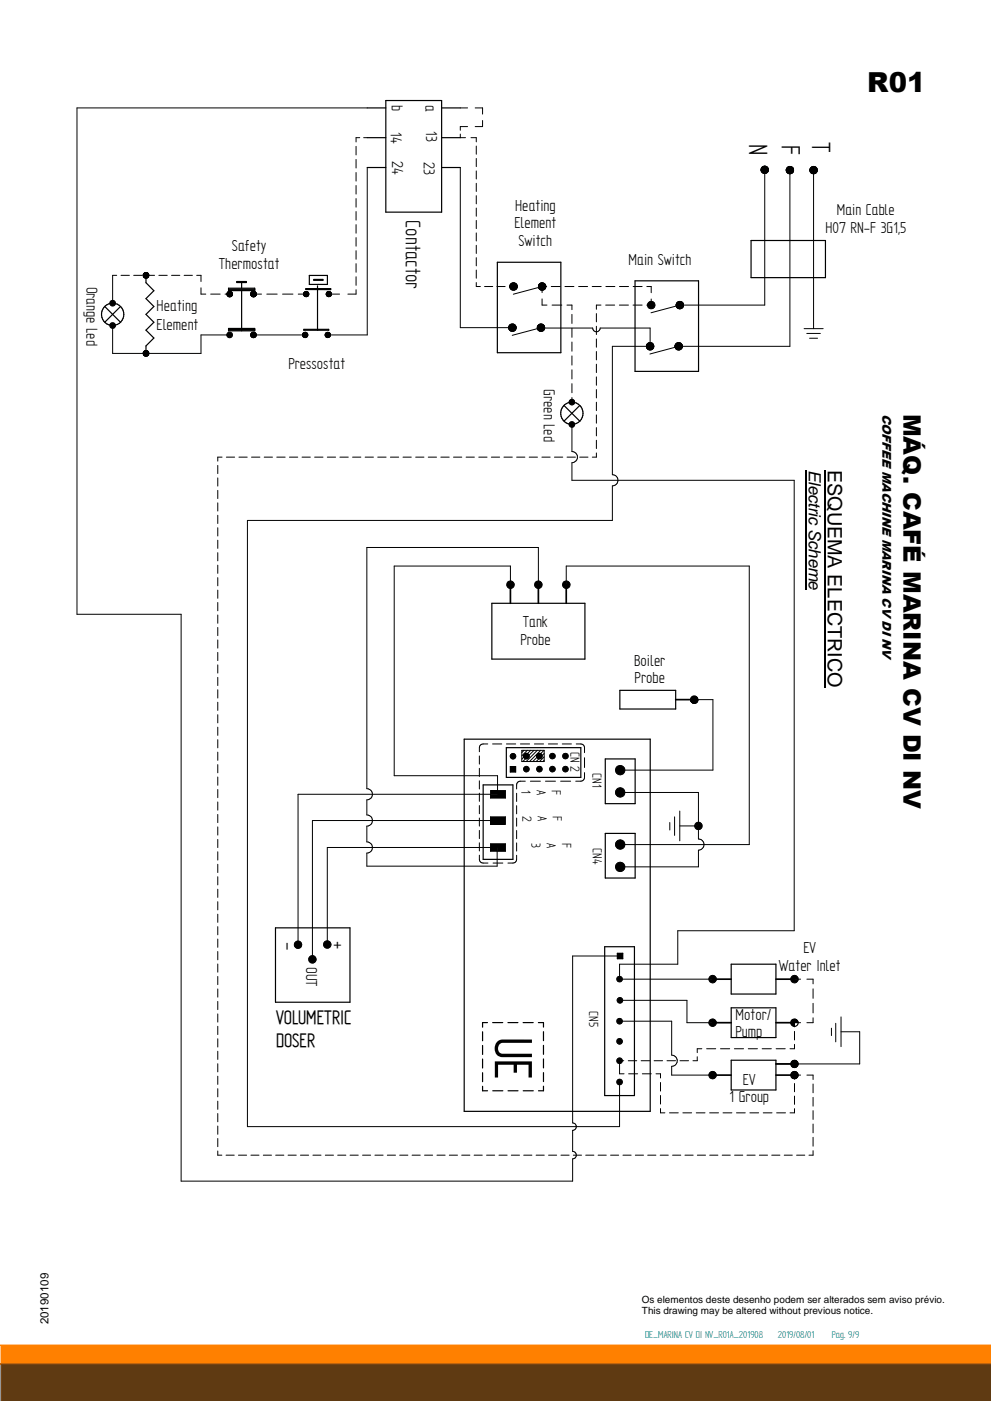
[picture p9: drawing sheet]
<svg xmlns="http://www.w3.org/2000/svg" width="420mm" height="594mm" viewBox="0 0 420 594" stroke-linecap="round" stroke-linejoin="round" font-family="sans-serif">
<path d="M.4 578.4h419.6v15.6h-419.6z" fill-rule="evenodd" fill="#5f3a12"/>
<path d="M.4 578.4v15.6" fill="none" stroke="#925116" stroke-width=".42"/>
<path d="M.4 570.4h419.6v8h-419.6z" fill-rule="evenodd" fill="#ff8000"/>
<path d="M.4 570.4h419.6" fill="none" stroke="#ff8000" stroke-width=".42"/>
<path d="M.4 570.4v8" fill="none" stroke="#ff8000" stroke-width=".51"/>
<path d="M.4 578.4h419.6" fill="none" stroke="#925116" stroke-width=".42"/>
<g fill="#000">
<path d="M341.6 199.3h.5v4.7h-.5zM341.6 203.9h.5v1.6h-.5zM341.6 205.5h.5v4h-.5zM341.6 209.4h.5v5.6h-.5zM341.6 214.9h.5v2.4h-.5zM341.6 217.3h.5v1.6h-.5zM349.4 199.3h.7v5.6h-.7zM349.4 204.9h.7v5.6h-.7zM349.4 210.5h.7v6.5h-.7zM341.6 218.8h.5v5.6h-.5zM341.6 224.4h.5v4.8h-.5zM341.6 229h.5v3.6h-.5z"/>
<path d="M341.6 232.6h.5v4h-.5zM349.4 217h.7v6.1h-.7zM349.4 223h.7v5.6h-.7zM349.4 228.6h.7v7h-.7zM341.6 236.5h.5v4h-.5zM341.6 240.4h.5v5.9h-.5zM341.6 246.1h.5v4h-.5zM349.4 235.5h.7v18.3h-.7zM349.4 253.8h.7v5.6h-.7zM349.4 259.4h.7v11.2h-.7zM349.4 270.6h.7v6.1h-.7zM349.4 276.6h.7v2.3h-.7z"/>
<path d="M349.4 278.9h.7v6.1h-.7zM349.4 284.9h.7v6.6h-.7z"/>
</g>
<g fill="none" stroke="#000" stroke-width=".42">
<path d="M322.7 71.9h3.1M322.7 72h3.1M322.7 72.2h3.1M322.7 71.8h3.1M322.7 72.3h3.1M322.7 72.3l.1 .5M322.7 71.8v.5M322.7 71.6h3.1M322.7 71.7h3.1M322.7 72.4h3.1M322.7 72.5h3M322.7 72.6h3"/>
<path d="M322.7 71.5h3M322.8 71.4h2.8M322.8 72.7h2.8M322.8 72.8a1.59 1.59 0 0 0 2.7 .2M322.9 71.2h2.6M322.9 72.8h2.7M323 73h2.5M323.1 70.9h2.2M323.3 70.8h1.9M323.3 73.3h1.8M323.4 70.7h1.6M323.5 73.4h1.5"/>
<path d="M323.6 70.6h1.3M323.6 70.6l-.9 1.2M323.6 70.6l1.5 .1M323.7 73.5h1M323.9 70.5h.7M324.2 70.4v59h-36l-12.2 3.2M325.1 70.7l.6 .8M325.3 73.2h-2.1M325.4 71h-2.4M325.7 72.5l-.2 .5M325.7 71.5l.1 .5M325.8 72.1h-3.1"/>
<path d="M325.8 72l-.1 .5M333.3 72h3.2M333.3 72.1h3.2M333.3 72.3h3.2M333.3 72.4l.5 .9M333.3 71.9v.5M333.4 71.8h3M333.4 72.3h3.1l-3.1 .2M333.4 72.6h3M333.4 71.7h3M333.5 71.5h2.8M333.5 72.8h2.8"/>
<path d="M333.5 71.4l-.2 .5M333.5 71.4a1.57 1.57 0 0 1 1.5-.8 1.57 1.57 0 0 1 1.4 1M333.5 72.9h2.8M333.6 71.2h2.6M333.6 73.1h2.6M333.7 71.2h2.4M333.7 73.2h2.4M333.8 71h2.2M333.8 73.2h2.2M333.8 73.3a1.59 1.59 0 0 0 1.9 .1M333.9 71h2M333.9 73.4h2"/>
<path d="M334.1 73.4h1.6M334.2 70.7h1.4M334.5 73.7h.8M334.9 70.6v76.3h-48.7l3.1-.1M335.6 73.5l-1.4 .1M336.3 71.3l-2.8 .1M336.4 72.6l-.7 .8M336.4 71.6l.1 .5M336.5 72.1l-.1 .5M343.4 72.1h3.1M343.4 72.3h3.1M343.4 72.4l.1 .5"/>
<path d="M343.4 71.8h3.1M343.4 71.9h3.1M343.5 71.6h2.9M343.5 71.5h2.9M343.5 72.7h2.9M343.5 72.9a1.62 1.62 0 0 0 2.3 .5M343.5 71.4l-.1 1M343.6 71.3h2.7M343.6 72.9h2.7M343.7 71.2h2.5M343.7 73h2.5M343.7 71.1h2.4"/>
<path d="M343.7 73.2h2.5M343.8 71h2.2M343.8 73.2h2.3M343.9 71l-.4 .4M343.9 71h2M343.9 73.3h2.1M344 73.4h1.8M344.1 70.8h1.7M344.2 73.5h1.5M344.3 70.7h1.3M344.3 70.7l-.4 .3M344.3 70.7a1.57 1.57 0 0 1 2.1 .9"/>
<path d="M344.5 73.6h.9M344.9 70.6v68.8M346.2 73.1l-.4 .3M346.3 71.4l-2.8 .1M346.3 72.8l-2.8 .1M346.4 72.6l-.2 .5M346.4 71.6l.1 .5M346.5 71.7l-3.1 .1M346.5 72.5l-3.1 .1h3M346.5 72.1l-.1 .5M217.4 120h.6M229.6 119.9h.5"/>
<path d="M195.2 138.9h23.6M201.9 121.5h1.8M205.4 121.5h3.5M210.7 121.5h3.5M215.7 138.6h3.1M215.7 138.8h3.1M215.7 138.9h3.1M215.7 139.1h3.1M215.7 139.2l.2 .5M215.7 138.7v.5M215.7 139.4h3.1M215.7 138.5h3"/>
<path d="M215.8 138.3h2.9M215.8 139.4h2.9M215.8 139.6h2.9M215.9 138.3h2.8M215.9 139.7h2.8M215.9 138.2l-.2 .5M215.9 138h2.6M215.9 139.9h2.6M216.1 137.8h2.3M216.2 121.4h3.1M216.2 121.5h3.1M216.2 137.8l-.3 .4"/>
<path d="M216.2 137.8a1.58 1.58 0 0 1 2.5 .6M216.2 121.7h3.1M216.2 121.1h3M216.2 121.2h3.1M216.2 121.8h3l-3 .1M216.2 121.2h3M216.2 120.9h3M216.2 122h3M216.3 120.9h2.9M216.3 122.2h2.9M216.3 122.3l.4 .3M216.3 120.7v1.6"/>
<path d="M216.4 137.7h1.7M216.4 120.6h2.7M216.4 122.3h2.6M216.5 120.6h2.5M216.5 122.5h2.4M216.5 120.4h2.4M216.5 137.5h1.5M216.6 122.6h2.3M216.7 120.4h2.1M216.7 122.6h2.1M216.7 120.3l-.4 .4M216.7 120.3a1.65 1.65 0 0 1 2.3 .2"/>
<path d="M216.8 122.8h1.9M216.8 137.5h.9M216.9 120.1h1.6M217 122.9h1.5M217.2 122.9h1.1M218.6 138.1l-2.7 .1M218.7 139.4a1.58 1.58 0 0 1-1.3 1.1 1.58 1.58 0 0 1-1.5-.8M218.7 138.4l.1 .5M218.8 139.2l-3.1 .1M218.8 138.9l-.1 .5M219 122.5a1.61 1.61 0 0 1-2.3 .1M219 120.5l.2 .5"/>
<path d="M219.1 120.7l-2.8 .1M219.2 122l-.2 .5M219.2 121l.1 .5M219.3 121.5h-3.3M219.3 121.5l-.1 .5M227.8 138.9h3.1M227.8 138.7h3.1M227.8 139l23.5 .1a1.59 1.59 0 0 0 1.6 1.6 1.59 1.59 0 0 0 1.6-1.6h21.1v7.8M227.8 139.1h3.1M227.8 139.2l.2 .5M227.8 138.6h3.1M227.8 139.2h3.1"/>
<path d="M227.9 138.4h2.9M227.9 139.4h2.9M227.9 138.3h2.9M228 138.2h2.8M228 139.7l.3 .4M228 138.2l-.2 1M228 138.1h2.7M228 139.7h2.7M228 139.8h2.7M228.1 138h2.5M228.1 140h2.5M228.2 137.9h2.3"/>
<path d="M228.3 121.5h3.1M228.3 137.8h2.2M228.3 121.2h3.1M228.3 121.3h3.1l-3.1 .2M228.3 121.8l.2 .5M228.3 121.2v.6M228.3 137.8l-.3 .4M228.3 121h3.1M228.3 121.9h3.1M228.4 120.9h2.9M228.4 122h2.9M228.4 120.8h2.9"/>
<path d="M228.4 122.1h2.9M228.5 120.7h2.7M228.5 122.2h2.7M228.5 122.3l.3 .3M228.5 120.7l-.2 .5M228.5 120.6h2.7M228.5 122.3h2.7M228.5 137.6h1.7M228.6 120.5h2.5M228.6 122.4h2.5M228.7 120.4h2.3M228.8 120.4h2.1"/>
<path d="M228.8 122.6h2.1M228.8 122.6l.4 .3M228.8 120.3l-.3 .4M228.8 139.1l-11.6 3.1M228.9 120.2h1.9M228.9 122.7h1.9M229 122.9h1.6M229.1 120.1h1.5M229.2 122.9h1.3M229.3 120h1.1M229.5 123h.6M229.7 137.4l-.7 .1"/>
<path d="M229.7 137.4l-1.4 .4M229.7 137.4l.5 .2M229.8 121.5h2M229.8 126.7v2.7h2.1M229.8 121.5l-12.2 3.3M229.8 121.5v2.6M230.2 137.6l.4 .4M230.6 139.9l-.9 .6M230.6 138l.2 .4M230.7 120.2a1.65 1.65 0 0 0-1.9 .1M230.7 120.2l.4 .3M230.8 139.6l-2.8 .1"/>
<path d="M230.8 139.4l-.2 .5M230.8 138.4l.1 .5M230.9 138.5l-3.1 .1M230.9 138.9l-.1 .5M231 122.5l-2.3 .1M231.1 120.5a1.57 1.57 0 0 1 0 2M231.1 122.5a1.65 1.65 0 0 1-1.9 .4M231.4 121.1l-3.1 .1M231.4 121.8h-3.1M233.7 121.5h3.8M234.1 129.4h4.1M239.5 121.5h3.8"/>
<path d="M240.4 129.4h2.1v1.9M242.5 133.3v3.9M242.5 139.2v3.8M245.3 121.5h3.8M251.1 121.5h3.8M252.9 133v3.5M252.9 138.3v3.6M254.8 129.4h-1.9v1.7M256.8 129.4h3.8M256.9 121.5h3.8M262.6 129.4h3.8M262.6 121.5h3.9"/>
<path d="M268.4 129.4h3.8M268.4 121.5h3.8M274.2 121.5h1.9v2.6M276.1 126.8v2.6h-1.9M286.6 129.3h3.2M286.7 129h3.1M286.7 129.1h3.1M286.7 129.2h3.1M286.7 129.5h3.1M286.7 129.6h3.1M286.7 129.6l.2 .5M286.7 129.1v.5"/>
<path d="M286.7 129.8h3M286.8 128.8h2.9M286.8 129.9h2.9M286.8 130h2.8M286.9 128.7h2.7M286.9 130.1h2.7M286.9 130.1a1.58 1.58 0 0 0 2.6 .2M286.9 128.7l-.2 .4M286.9 128.5h2.7M286.9 130.2h2.7M287 128.4h2.5M287 130.3h2.5"/>
<path d="M287.1 130.4h2.3M287.1 128.2h2.2M287.1 128.2l-.2 .5M287.3 128.1h1.9M287.3 130.6h1.9M287.4 128h1.6M287.6 127.9l-.5 .3M287.6 127.9l1.5 .2M287.6 127.9h1.2M287.6 130.9h1.2M288 127.8h.5M289.1 128.1l.7 1.3"/>
<path d="M289.4 128.3l-2.3 .1M289.7 129.9l-.2 .4M289.8 129.7l-3.1 .1M289.8 129.4l-3.2 .1M289.8 129.4l-.1 .5M340.9 139.4h8.1M216.1 140h2.3M216.2 140.2h2.1M216.4 140.3h1.7M216.8 140.5h.9M217.9 140.3l-1.4 .1M228.2 140h2.3"/>
<path d="M228.3 140.1h2.1M228.3 140.1l1.4 .4M228.5 140.3h1.8M228.6 140.3h1.5M228.9 140.4h.9M242.5 145v3.9M242.5 150.9v3.9M242.5 156.8v3.9M252.9 143.7v3.5M252.9 149.1v3.5M252.9 154.4v3.6M252.9 159.8v3.6"/>
<path d="M274.1 146.6h3.1M274.1 147.1h3.1M274.1 146.8h3.1M274.1 147.1l.1 .5M274.1 146.6v.5M274.1 146.3h3M274.1 147.2h3.1M274.2 147.4h2.9M274.2 146.3h2.9M274.2 147.6l.4 .4M274.3 146h2.7M274.3 147.7h2.7"/>
<path d="M274.3 146h2.6M274.4 147.7h2.5M274.4 145.8h2.4M274.4 147.9h2.4M274.5 145.8h2.2M274.5 148h2.2M274.6 145.7h2M274.6 148l.4 .3M274.6 145.7l-.5 .9M274.6 145.7l.4-.3a1.57 1.57 0 0 1 1.9 .5M274.6 148h2M274.7 145.5h1.8"/>
<path d="M274.8 148.2h1.7M274.9 145.5h1.5M275 148.3h1.3M276.5 148.2l-1.5 .1M276.9 147.8l-.4 .4M276.9 145.9l.2 .4M277 146.1l-2.8 .1M277 147.5l-2.8 .1M277.1 147.4l-.2 .4M277.1 146.3l.1 .6M277.2 146.4l-3.1 .1M277.2 147.2l-3.1 .1"/>
<path d="M277.2 146.9h-17.6v54.4a2.37 2.37 0 0 1 2.4 2.4 2.37 2.37 0 0 1-2.4 2.3v14.7h-154.7v257h157.8v-18.9M277.2 146.9l-.1 .5M286.2 146.6h3.1M286.2 147h3.1M286.2 147.1l.1 .5M286.2 146.4h3.1M286.2 147.2h3.1M286.3 146.3h2.9M286.3 147.3h2.9M286.3 146.2h2.9M286.3 147.4h2.9M286.3 146.1h2.8"/>
<path d="M286.3 147.5h2.8M286.3 147.6a1.57 1.57 0 0 0 2.7 .2M286.3 146.1l-.1 1M286.4 146h2.7M286.4 147.6h2.7M286.4 147.7h2.7M286.5 145.9h2.5M286.6 145.8h2.3M286.6 147.8h2.4M286.7 145.7l-.4 .4M286.7 145.6h2.1M286.7 148h2.1"/>
<path d="M286.9 145.5h1.7M287 145.4h1.4M287 148.3h1.5M287.3 145.3h.9M287.7 146.9l-12.2 3.2M288.6 145.5l-1-.2-.9 .4M288.6 145.5l.4 .4M288.8 145.7l-2.2 .1M288.8 147.9l-2.2 .1M289 145.9l.2 .4M289.2 146.3v1.1M289.2 147.4l-.2 .4"/>
<path d="M342.1 141.4h5.7M343.2 143.4h3.4M242.5 162.7v3.8M242.5 168.6v1.9M252.9 165.2v3.5M252.9 170.6v3.5M252.9 175.9v3.6M92.3 197.4v3.4M94.1 193.8h-1.8v1.7M96 193.8h3.5M101.3 193.8h3.5M106.6 193.8h3.6"/>
<path d="M112 193.8h3.5M117.3 193.8h3.6M122.7 193.8h3.5M128.1 193.8h3.5M133.4 193.8h3.5M138.8 193.8h3.5M144.1 193.8h3.6M149.5 193.8h3.5M154.8 193.8h3.5M160.1 193.8h3.6M165.5 193.8h3.5M170.9 193.8h3.5"/>
<path d="M176.2 193.8h3.5M181.6 193.8h3.5M186.9 193.8h3.6M192.3 193.8h3.5M197.6 193.8h3.5M203 193.8h3.5M208.3 193.8h3.5M213.7 193.8h3.5M219 193.8h3.5M224.4 193.8h3.5M229.7 193.8h3.6M235.1 193.8h3.5"/>
<path d="M240.4 193.8h3.6M242.5 180v11.5a2.37 2.37 0 0 1 2.3 2.3 2.37 2.37 0 0 1-2.3 2.4v7.5h94.2v191h-49.3v14.2h-24.7v6.3h39.4M245.8 193.8h3.5M252.9 181.3v3.5M252.9 186.7v3.5M252.9 192.1v1.7h-1.8M92.3 202.6v3.5M92.3 207.9v3.5M92.3 213.2v3.5M92.3 218.5v3.5M92.3 223.8v3.5M92.3 229.1v3.4"/>
<path d="M92.3 234.4v3.4M92.3 239.6v3.5M92.3 244.9v3.5M92.3 250.2v3.5M92.3 255.5v3.5M216.4 247.9v-7.9h-49.3v88.9h43.8M228.3 247.9v-15.7h-72.8v102.2a2.37 2.37 0 0 1 2.4 2.4 2.37 2.37 0 0 1-2.4 2.4v6.4a2.37 2.37 0 0 1 2.4 2.3 2.37 2.37 0 0 1-2.4 2.4v6.7a2.37 2.37 0 0 1 2.4 2.4 2.37 2.37 0 0 1-2.4 2.3v5.6h55.3M240.1 247.9v-7.9h77.6v118.1h-54.8M92.3 260.8v3.5M92.3 266.1v3.4M92.3 271.4v3.4M92.3 276.6v3.5"/>
<path d="M92.3 281.9v3.5M92.3 287.2v3.5M92.3 292.5v3.5M92.3 297.8v3.4M302.3 296.7v29.9h-39.4M92.3 303.1v3.4M92.3 308.4v3.4M92.3 313.6v3.5M92.3 318.9v3.5M203.2 317v1.8M204.9 315.5h1.9M208.8 315.5h3.9"/>
<path d="M214.7 315.5h4M220.6 315.5h3.9M226.6 315.5h3.9M232.5 315.5h3.9M238.4 315.5h3.9M244.3 315.5h2M247.8 317v2.2M92.3 324.2v3.5M92.3 329.5v3.5M92.3 334.8v3.4M126.4 336.8v63.8M203.2 320.5v3.5"/>
<path d="M203.2 325.8v3.5M203.2 331.1v3.5M203.2 336.3v3.5M219 332.8v1.8M219 336.4v3.5M220.6 331.3h2.1M224.9 331.3h4.2M231.3 331.3h4.2M237.7 331.3h4.2M244.1 331.3h2.2M247.8 321.3v4.2M247.8 327.6v2"/>
<path d="M262.9 336h33.2v19.8a2.37 2.37 0 0 1 2.4 2.3 2.37 2.37 0 0 1-2.4 2.4v7.1h-33.2M92.3 340.1v3.4M92.3 345.4v3.4M92.3 350.6v3.5M92.3 355.9v3.5M132.5 347.9v58.9M138.8 359.4v41.1M203.2 341.6v3.5M203.2 346.9v3.4M203.2 352.1v3.5M203.2 357.4v3.4M219 341.6v3.5"/>
<path d="M219 346.9v3.5M219 352.2v3.4M219 357.4v3.5M284 348.8v3.2M286 346.4v7.8M288.2 343.9v12.6M288.2 350.2h7.9M92.3 361.2v3.5M92.3 366.5v3.5M92.3 371.8v3.4M92.3 377.1v3.4M203.2 362.6v1.8"/>
<path d="M204.9 366h2M209 366h4.2M215.3 366h2.2M219 362.7v1.7M92.3 382.4v3.4M92.3 387.6v3.5M92.3 392.9v3.5M92.3 398.2v3.5M92.3 403.5v3.5M92.3 408.8v3.4M92.3 414.1v3.4M92.3 419.4v3.4"/>
<path d="M261.7 404.2h2.4v2.4h-2.4zM336.8 415.2h2.6M342.1 415.2h2.6v2M344.7 419.3v4M92.3 424.6v3.5M92.3 429.9v3.5M92.3 435.2v3.5M262.7 433h22.1v14.4a2.37 2.37 0 0 1 2.3 2.4 2.37 2.37 0 0 1-2.3 2.4v3.7h17.3M262.8 424.2h28.5v9.5h10.8M336.8 437.3v3.7M339.4 433.7h-2.6v1.7M344.7 425.4v4.1"/>
<path d="M344.7 431.6v2.1h-2.6M352.5 436v3.1M354.3 433.9v7.9M356.6 437.5h7.9v13.6h-35.5M356.6 431.2v12.6M92.3 440.5v3.5M92.3 445.8v3.4M92.3 451.1v3.4M92.3 456.4v3.4M264.5 449.8h-1.8v5.5h1.9M266.4 449.8h3.6M266.5 455.3h3.8"/>
<path d="M271.8 449.8h3.7M272.3 455.3h3.8M277.3 449.8h3.6M278.1 455.3h1.9v1.8M280 459v3.7M282.8 449.8h3.6M288.3 449.8h3.6M295.6 448.1v1.7h-1.8M297.6 444.7h-2v1.7M299.6 444.7h3.8M305.5 444.7h3.9M311.4 444.7h3.9"/>
<path d="M317.2 444.7h3.9M323.1 444.7h3.9M329.1 444.7h3.8M336.8 442.8v1.9h-1.9M336.8 459.4v3.6M339.4 455.9h-2.6v1.7M342.1 455.9h2.6v1.9M344.7 459.7v3.7M92.3 461.6v3.5M92.3 466.9v3.5M92.3 472.2v3.5M92.3 477.5v3.5"/>
<path d="M280 464.5v3.7M280 470.1v1.8h1.9M283.8 471.9h3.8M289.5 471.9h3.7M295.2 471.9h3.7M300.9 471.9h3.7M306.5 471.9h3.8M312.3 471.9h3.7M317.9 471.9h3.7M323.6 471.9h3.7M329.3 471.9h3.7M336.8 470.1v1.8h-1.9"/>
<path d="M336.8 464.8v3.5M344.7 465.3v3.8M344.7 471v3.7M344.7 476.6v3.8M92.3 482.8v3.4M92.3 488.1v1.7h1.8M95.8 489.8h3.5M101.1 489.8h3.5M106.4 489.8h3.4M111.6 489.8h3.5M116.9 489.8h3.5M122.1 489.8h3.5"/>
<path d="M127.4 489.8h3.5M132.7 489.8h3.4M137.9 489.8h3.5M143.2 489.8h3.4M148.4 489.8h3.5M153.7 489.8h3.4M159 489.8h3.4M164.2 489.8h3.5M169.5 489.8h3.4M174.7 489.8h3.5M180 489.8h3.4M185.3 489.8h3.4"/>
<path d="M190.5 489.8h3.5M195.7 489.8h3.5M201 489.8h3.5M206.3 489.8h3.4M211.5 489.8h3.5M216.8 489.8h3.5M222 489.8h3.5M227.3 489.8h3.5M232.6 489.8h3.4M237.8 489.8h3.5M243.1 489.8h3.4M248.3 489.8h3.5"/>
<path d="M253.6 489.8h3.4M258.9 489.8h3.4M264.1 489.8h3.5M269.4 489.8h3.4M274.6 489.8h3.5M279.9 489.8h3.4M285.2 489.8h3.4M290.4 489.8h3.5M295.7 489.8h3.4M300.9 489.8h3.5M306.2 489.8h3.4M311.4 489.8h3.5"/>
<path d="M316.7 489.8h3.5M321.9 489.8h3.5M327.2 489.8h3.5M332.5 489.8h3.4M337.7 489.8h3.5M344.7 482.3v3.7M344.7 487.9v1.9h-1.7"/>
<circle cx="276.1" cy="129.4" r="1.58"/>
<circle cx="242.5" cy="180" r="1.17"/>
<circle cx="242.5" cy="170.5" r="1.17"/>
<circle cx="216.4" cy="247.9" r="1.59"/>
<circle cx="228.3" cy="247.9" r="1.58"/>
<circle cx="240.1" cy="247.9" r="1.59"/>
<circle cx="262.9" cy="326.6" r="1.97"/>
<circle cx="262.9" cy="336" r="1.97"/>
<circle cx="262.9" cy="358.1" r="1.98"/>
<circle cx="296.1" cy="350.2" r="1.57"/>
<circle cx="262.9" cy="367.6" r="1.97"/>
<circle cx="126.4" cy="400.6" r="1.57"/>
<circle cx="132.5" cy="406.8" r="1.58"/>
<circle cx="138.7" cy="400.5" r="1.59"/>
<circle cx="262.7" cy="415.2" r="1.18"/>
<circle cx="302.1" cy="415.2" r="1.58"/>
<circle cx="336.8" cy="415.2" r="1.58"/>
<circle cx="262.7" cy="433" r="1.19"/>
<circle cx="262.8" cy="424.2" r="1.19"/>
<circle cx="302.1" cy="433.7" r="1.58"/>
<circle cx="336.8" cy="433.7" r="1.58"/>
<circle cx="262.7" cy="449.8" r="1.19"/>
<circle cx="262.7" cy="458.8" r="1.19"/>
<circle cx="262.7" cy="441.6" r="1.19"/>
<circle cx="302.1" cy="455.9" r="1.58"/>
<circle cx="336.8" cy="451.2" r="1.57"/>
</g>
<g fill="none" stroke="#000" stroke-width=".51">
<path d="M210.9 111.2h26.9v38.4h-26.9zM269.2 119.1h27v38.4h-27zM318.4 102h31.6v15.7h-31.6zM239.1 171.9l6.7 6.7M245.8 171.9l-6.7 6.7M208.5 255.8h39.5v23.7h-39.5zM262.8 292.7h23.7v8h-23.7zM196.8 313.4h78.9v157.9h-78.9zM214.7 317v12.6M204.9 332.8h12.6M256.6 321.8h12.7v19h-12.7zM256.6 353.4h12.7v18.9h-12.7z"/>
<path d="M116.8 393.4h31.6v31.6h-31.6zM256.4 401.4h12.6v63.2h-12.6zM310 408.9h19v12.6h-19zM204.6 437.5v3.8M206.7 433.6h-2.1v2M208.9 433.6h4.2M215.3 433.6h4.3M221.8 433.6h4.3M228.3 433.6h2.1v1.9M230.4 437.5v3.8M310 427.4h19v12.6h-19zM204.6 443.3v3.8"/>
<path d="M204.6 449.1v3.8M204.6 454.9v3.8M230.4 443.3v3.8M230.4 449v3.8M230.4 454.8v3.8M310 449.6h19v12.6h-19zM204.6 460.6v1.9h2.1M208.9 462.5h4.3M215.4 462.5h4.2M221.8 462.5h4.3M230.4 460.6v1.9h-2.1"/>
<circle cx="242.4" cy="175.2" r="4.7"/>
</g>
<g fill="#000">
<path d="M215.2 246.9l1.2-.5v3.1a1.58 1.58 0 0 1-1.4-.9 1.58 1.58 0 0 1 .2-1.7z" fill-rule="evenodd"/>
<path d="M216.4 246.4a1.57 1.57 0 0 1 1.6 1.5 1.57 1.57 0 0 1-1.6 1.6z" fill-rule="evenodd"/>
<path d="M227.1 246.9l1.2-.5v3.1a1.58 1.58 0 0 1-1.5-.9 1.58 1.58 0 0 1 .3-1.7z" fill-rule="evenodd"/>
<path d="M228.3 246.4a1.57 1.57 0 0 1 1.5 1.5 1.57 1.57 0 0 1-1.5 1.6z" fill-rule="evenodd"/>
<path d="M238.9 246.9l1.2-.5v3.1a1.61 1.61 0 0 1-1.4-.9 1.61 1.61 0 0 1 .2-1.7z" fill-rule="evenodd"/>
<path d="M240.1 246.4a1.57 1.57 0 0 1 1.6 1.5 1.57 1.57 0 0 1-1.6 1.6z" fill-rule="evenodd"/>
<path d="M293.3 295.5a1.57 1.57 0 0 1 1.7-.2 1.57 1.57 0 0 1 .9 1.4h-3.1z" fill-rule="evenodd"/>
<path d="M293.3 295.5a1.57 1.57 0 0 1 1.7-.2 1.57 1.57 0 0 1 .9 1.4h-3.1z" fill-rule="evenodd"/>
<path d="M295 349.1l1.1-.4v1.5h-1.5z" fill-rule="evenodd"/>
<path d="M296.1 348.7a1.59 1.59 0 0 1 1.6 1.5 1.59 1.59 0 0 1-1.6 1.6z" fill-rule="evenodd"/>
<path d="M294.6 350.2h1.5v1.6l-1.1-.4z" fill-rule="evenodd"/>
<path d="M261.7 404.2h2.4v2.4h-2.4z" fill-rule="evenodd"/>
<path d="M301.1 414a1.57 1.57 0 0 1 1.7-.2 1.57 1.57 0 0 1 .9 1.4h-3.1z" fill-rule="evenodd"/>
<path d="M300.6 415.2h3.1a1.57 1.57 0 0 1-1.6 1.5 1.57 1.57 0 0 1-1.5-1.5z" fill-rule="evenodd"/>
<path d="M335.8 414a1.57 1.57 0 0 1 1.7-.2 1.57 1.57 0 0 1 .9 1.4h-3.1z" fill-rule="evenodd"/>
<path d="M335.3 415.2h3.1a1.57 1.57 0 0 1-1.6 1.5 1.57 1.57 0 0 1-1.5-1.5z" fill-rule="evenodd"/>
<path d="M301.1 432.5a1.55 1.55 0 0 1 1.7-.3 1.55 1.55 0 0 1 .9 1.5h-3.1z" fill-rule="evenodd"/>
<path d="M300.6 433.7h3.1a1.57 1.57 0 0 1-1.6 1.5 1.57 1.57 0 0 1-1.5-1.5z" fill-rule="evenodd"/>
<path d="M335.3 433.7h1.5v1.5l-1.1-.4z" fill-rule="evenodd"/>
<path d="M335.6 432.7a1.58 1.58 0 0 1 1.7-.5 1.58 1.58 0 0 1 1.1 1.5h-1.6v1.5a1.61 1.61 0 0 1-1.2-2.5z" fill-rule="evenodd"/>
<path d="M335.8 432.5a1.55 1.55 0 0 1 1.7-.3 1.55 1.55 0 0 1 .9 1.5h-3.1z" fill-rule="evenodd"/>
<path d="M335.6 432.7a1.58 1.58 0 0 1 1.7-.5 1.58 1.58 0 0 1 1.1 1.5h-1.6v1.5a1.61 1.61 0 0 1-1.2-2.5z" fill-rule="evenodd"/>
<path d="M301.1 454.7a1.55 1.55 0 0 1 1.7-.3 1.55 1.55 0 0 1 .9 1.5h-3.1z" fill-rule="evenodd"/>
<circle cx="276.1" cy="129.4" r="1.58"/>
<circle cx="242.4" cy="170.5" r="1.18"/>
<circle cx="242.5" cy="180" r="1.17"/>
<circle cx="263" cy="326.6" r="1.97"/>
<circle cx="263" cy="336" r="1.97"/>
<circle cx="263" cy="358.1" r="1.97"/>
<circle cx="263" cy="367.6" r="1.97"/>
<circle cx="126.3" cy="400.6" r="1.58"/>
<circle cx="132.4" cy="406.8" r="1.59"/>
<circle cx="138.8" cy="400.5" r="1.58"/>
<circle cx="262.7" cy="415.2" r="1.18"/>
<circle cx="262.7" cy="433" r="1.19"/>
<circle cx="262.9" cy="424.2" r="1.18"/>
<circle cx="262.7" cy="449.8" r="1.18"/>
<circle cx="262.7" cy="441.6" r="1.18"/>
<circle cx="262.7" cy="458.8" r="1.18"/>
<circle cx="302.1" cy="455.9" r="1.57"/>
<circle cx="336.8" cy="451.2" r="1.57"/>
<circle cx="336.8" cy="451.2" r="1.59"/>
</g>
<path d="M216.4 247.9v7.9M228.3 247.9v7.9M240.1 247.9v7.9M302.1 415.2h7.9M329 415.2h7.8M302.1 433.7h7.9M329 433.7h7.8M302.1 455.9h7.9M329 455.9h7.8" fill="none" stroke="#000" stroke-width=".72"/>
<path d="M221.2 318.2v4.7h9.5v-4.7zM227.5 320.6a1.2 1.2 0 0 1 2.4 0 1.2 1.2 0 0 1-2.4 0zM222 320.6a1.2 1.2 0 0 1 2.4 0 1.2 1.2 0 0 1-2.4 0z" fill-rule="evenodd" fill="#fff"/>
<g fill="none" stroke="#000" stroke-width=".42">
<path d="M152.5 58.4h-1.5v1.8M154.2 58.4h1.5M155.7 45.8h-123.1v214.7h44.2v240.3h166v-9.4a1.59 1.59 0 0 0 1.5-1.6 1.59 1.59 0 0 0-1.5-1.6v-8.9a1.57 1.57 0 0 0 1.5-1.6 1.57 1.57 0 0 0-1.5-1.5v-70.8h18.9M195.2 56.9v1.5h2.2M195.2 45.8h3M198.2 53.7h-3v1.5M199.7 58.4h2.2v1.8M201.5 45.8h3.1v2.6M204.6 51.1v2.6h-3.1M151 62.1v3.6M151 67.6v3.6M151 73.2v3.6"/>
<path d="M151 78.7v3.6M155.7 71v71h-17.8M195.2 71v67.9M201.9 61.9v3.5M201.9 67.2v3.5M201.9 72.5v3.4M201.9 77.7v3.5M151 84.2v3.6M151 89.7v3.6M151 95.2v3.7M201.9 83v3.4M201.9 88.2v3.5"/>
<path d="M201.9 93.5v3.4M201.9 98.8v3.4M49.5 116.8h-1.7v11.8M51.3 116.8h3.6M56.7 116.8h3.5M60.7 116.5l2.4 .1M60.7 116.7h2.4M60.7 116.9h2.4M60.7 117h2.3M60.8 116.4h2.2M60.8 117.1h2.2M60.8 116.2h2.1"/>
<path d="M60.8 117.2h2.2M60.9 116.1h2M61 117.4h1.9M61 116h1.8M61 117.5h1.8M61.1 115.9h1.6M61.1 117.6h1.6M61.2 115.8h1.4M61.3 117.7h1.3M61.3 115.7h1.2M61.4 117.8h1M61.6 115.6h.6"/>
<path d="M62.9 117.3h-2M65.5 116.8h-4.8M67.4 116.8h3.5M72.7 116.8h3.5M78.1 116.8h3.5M83.4 116.8h1.8v2.6M151 100.8v3.6M151 106.3v3.6M151 111.8v3.6M151 117.3v3.7M201.9 104v3.5M201.9 109.3v3.4"/>
<path d="M201.9 114.5v3.5M201.9 119.8v1.7M47.8 138v11.9h37.4v-7.9h11M85.2 122v2.7h2M89.3 124.7h4M95.4 124.7l3.2 .1M96.2 124.5h2.4M96.2 124.7h2.4M96.2 124.9h2.4M96.2 124.9l.2 .4M96.2 124.5v.4M96.3 124.4h2.2"/>
<path d="M96.3 125.1h2.2M96.3 125h2.3M96.3 124.2h2.2M96.3 125.2h2.2M96.4 124.2h2M96.4 125.3h2M96.4 125.3a1.14 1.14 0 0 0 1.9 .2M96.4 124.1l-.2 .4M96.5 124h1.8M96.5 125.5h1.8M96.6 125.6h1.6M96.7 123.8h1.4"/>
<path d="M96.9 123.7h1M96.9 125.8h1M97.1 123.6l-.7 .5M97.1 123.6l.8 .1M97.1 123.6h.6M97.9 123.7l.4 .2M98.1 125.6l-1.4 .1M98.3 123.9l.2 .4M98.5 125.1l-.2 .4M98.5 124.3l.1 .4M98.6 124.5l-2.4 .1M98.6 124.7l-.1 .4"/>
<path d="M106.3 124.5h2.3M106.3 124.6h2.4M106.3 124.8h2.4M106.3 124.9l.2 .4M106.3 124.5v.4M106.4 124.3h2.2M106.4 125.1h2.2M106.4 124.2h2.1M106.4 124.2h2.2M106.4 125.3h2.1M106.5 124.1l-.2 .4M106.5 124h2"/>
<path d="M106.5 125.3h2M106.6 124h1.8M106.7 125.6h1.6M106.8 123.7h1.4M107 125.7h1M107.3 125.9h.5M107.3 123.5h.4M108.4 123.9l.2 1.2M108.4 123.9l-.8-.4-1.1 .6M108.6 125.1l-.2 .4a1.19 1.19 0 0 1-1.9-.2M108.6 124.9l-2.3 .1M110.9 124.7l-4.6 .1"/>
<path d="M113.1 124.7h4.4M119.8 124.7h4.4M126.4 124.7h4.5M128.7 124.5h2.2l-2.2 .1M128.7 124.4h2.2M128.7 124.9h2.2M128.8 124.3h2.1M128.8 125.1h2.1M128.8 125.1l.2 .4M128.8 124.3v.8M128.8 124.2h2M128.8 125.2h2"/>
<path d="M128.9 124.1h1.9M128.9 125.3h1.9M128.9 124h1.8M128.9 125.4h1.8M129 123.9h1.6M129 125.5h1.6M129 125.5l1.3 .2M129 123.9l-.2 .4M129.2 125.6h1.3M129.2 123.8h1.3M129.3 123.7h1M129.6 123.6h.4"/>
<path d="M129.7 125.8h.2M130.3 123.7l-1.3 .2M130.3 123.7l.3 .2M130.3 125.7h-1M130.6 125.5l-.3 .2M130.6 123.9l.3 .4M130.9 124.3v.4M130.9 124.7l-.3 .8M138.3 124.5h2.2M138.3 124.9h2.2M138.3 124.7l.1 .4M138.3 124.4h2.2"/>
<path d="M138.3 125h2.2M138.4 125.1h2.1M138.4 125.1l.2 .4M138.4 124.2h2M138.4 125.2h2M138.5 124.1h1.8M138.5 125.3h1.9M138.6 124h1.7M138.6 125.4h1.7M138.6 123.9h1.6M138.6 125.5h1.6M138.6 125.5l1.3 .2"/>
<path d="M138.6 123.9l-.3 .8M138.8 125.6h1.3M138.8 123.8h1.3M138.9 125.7h1M138.9 123.7h1M139 123.7l-.4 .2M139 123.7h.9M139.2 125.8h.5M139.3 123.6h.1M139.9 123.7l.6 .6v.8M140.2 125.5l-.3 .2M140.5 125.1l-.3 .4"/>
<path d="M140.5 124.7h-2.2M144 124.7l-5.7 .1M151 122.9v1.8h-3.5M60.7 149.7h2.4M60.7 149.9h2.4M60.8 149.5h2.2l-2.3 .1M60.8 150.1h2.2M60.8 150.2h2.2M60.8 149.3h2.1M60.8 149.4h2.2M60.8 150.3h2.2M60.9 150.4h2"/>
<path d="M60.9 149.2h2M61 150.5h1.9M61 149.1h1.9M61 149h1.7M61 150.6h1.8M61.2 148.9h1.5M61.3 150.8h1.3M61.3 148.8h1.2M61.4 150.9h1M61.6 148.7h.7M62.7 150.7h-1.6M106.3 141.8v.4"/>
<path d="M106.3 141.9h2.3M106.3 142.2h2.3M106.3 142.2l.2 .5M106.3 141.6h2.3M106.3 141.7h2.3M106.3 142.4h2.3M106.4 142.5h2.1M106.4 141.4h2.1M106.5 142.7h2M106.5 142.7l.3 .3M106.5 141.4l-.2 .4M106.5 141.4l.3-.3a1.16 1.16 0 0 1 1.8 .5"/>
<path d="M106.6 142.7h1.8M106.6 141.3h1.7M106.6 142.8h1.7M106.7 141.1h1.5M106.7 143h1.5M106.8 143l1.2 .1M106.8 141.1h1.3M106.9 143h1.1M107 140.9h.9M108.3 142.8l-.3 .3M108.6 142.5l-.3 .3M108.6 141.6v.4"/>
<path d="M108.6 142h21.9M108.6 142l-2.3 .1M108.6 142v.5M128.3 141.8h2.2M128.3 141.9h2.2M128.3 142.1h2.2M128.3 142.2h2.2M128.3 142.3h2.2M128.4 141.6h2M128.4 142.5a1.11 1.11 0 0 0 1 .7 1.11 1.11 0 0 0 1-.7M128.4 141.6v.9M128.4 141.5h1.9"/>
<path d="M128.4 141.4h1.9M128.4 142.6h1.9M128.5 141.3h1.7M128.6 142.8h1.6M128.6 141.2l-.2 .4M128.6 141.2h1.5M128.7 142.9h1.3M128.7 141.1h1.3M128.9 143h1M128.9 141h.9M129.1 143.1h.6M129.8 141l-1.2 .2"/>
<path d="M129.8 141l.4 .2M130.2 141.2l.2 .4M130.4 142.4l-2 .1M130.4 141.7h-2.1M130.4 141.6l.1 .4M130.5 142l-.1 .5M137.9 141.8h2.2M137.9 141.9h2.2M137.9 141.7h2.1M137.9 142.4h2.1M137.9 142.5l.3 .3M138 141.6h2"/>
<path d="M138 142.6h2M138 141.5h2M138 141.4h1.9M138.1 142.7h1.8M138.1 141.3h1.7M138.2 142.8h1.6M138.2 141.2l-.3 1.3M138.2 141.2h1.5M138.3 142.9h1.4M138.4 141.1h1.2M138.4 143h1.1M138.6 141h.8"/>
<path d="M138.6 141l-.4 .2M138.7 143.1h.6M139.4 141l.6 .6M140 142.5a1.09 1.09 0 0 1-1.8 .3M140 141.6l.1 .4M140.1 142.2l-2.2 .1M140.1 142.1h-2.2M140.1 142l-.1 .5M292.8 296.8h3.1M292.8 296.9h3.1M292.8 297h3.1M292.9 297.2h2.9"/>
<path d="M292.9 297.3h2.9M292.9 297.4h2.8M292.9 297.4l.4 .5M293 297.5h2.7M293.1 297.6h2.5M293.2 297.7h2.3M293.2 297.8h2.2M293.3 297.9l.4 .3M293.4 297.9h1.9M293.5 298h1.7M293.7 298.1h1.3M294.7 298.2h-.7"/>
<path d="M295.2 298l-1.5 .2M295.6 297.6l-.4 .4M295.8 297.2a1.58 1.58 0 0 0-1.6-2.1 1.58 1.58 0 0 0-1.3 2.3M295.8 297.2l-.2 .4M295.9 297.1h-3.1M302.3 296.7h-9.5M204.9 315.5l-1.4 .6-.3 .9M221.2 318.2h9.5v4.7h-9.5zM222.2 318.2l-1 .9M223.6 318.2l-2.4 2.3M225 318.2l-1.4 1.3M226.4 318.2l-2.1 2.1"/>
<path d="M227.8 318.2l-4.7 4.7M229.2 318.2l-4.7 4.7M230.6 318.2l-1.4 1.4M230.7 319.5l-.9 .9M246.3 315.5l1.2 .6 .3 .9M208 335.2h6.3v3.2h-6.3zM210.9 328.9v7.9h-84.5M216.3 325h2.4v2.4h-2.4zM220.6 331.3l-.9 .3-.7 1.2M222.1 321.1l-.9 .8M222.8 321.7l-1.1 1.2M227.7 321.1l-1.8 1.8"/>
<path d="M228.5 321.8l-1.2 1.1M230.7 320.9l-2 2M230.7 322.4l-.5 .5M247.8 329.6l-.3 1-1.2 .7M132.5 347.9h78.1M138.8 359.4h72v7.9M208 346.4h6.3v3.1h-6.3zM208 357.8h6.3v3.2h-6.3zM203.2 364.4l.3 .9 1.4 .7M219 364.4l-.3 .9-1.2 .7"/>
<circle cx="47.8" cy="128.6" r="1.18"/>
<circle cx="47.8" cy="138" r="1.17"/>
<circle cx="97.4" cy="142" r="1.18"/>
<circle cx="217.5" cy="320.7" r="1.19"/>
<circle cx="223.2" cy="326.1" r="1.18"/>
<circle cx="228.7" cy="326.1" r="1.18"/>
<circle cx="234.2" cy="326.1" r="1.19"/>
<circle cx="234.2" cy="320.6" r="1.18"/>
<circle cx="239.7" cy="320.6" r="1.18"/>
<circle cx="239.8" cy="326.1" r="1.19"/>
<circle cx="336.8" cy="455.9" r="1.57"/>
</g>
<g fill="#000">
<path d="M208 335.2h2.9v1.6h-2.9z" fill-rule="evenodd"/>
<path d="M208 336.8h2.9v-1.6h3.4v3.2h-6.3z" fill-rule="evenodd"/>
<path d="M216.3 325h2.4v2.4h-2.4z" fill-rule="evenodd"/>
<path d="M208 346.4h6.3v3.1h-6.3z" fill-rule="evenodd"/>
<path d="M208 357.8h6.3v3.2h-3.5v-1.6h-2.8z" fill-rule="evenodd"/>
<path d="M208 359.4h2.8v1.6h-2.8z" fill-rule="evenodd"/>
<circle cx="47.7" cy="128.6" r="1.19"/>
<circle cx="47.8" cy="138" r="1.18"/>
<circle cx="97.4" cy="142" r="1.19"/>
<circle cx="217.5" cy="320.7" r="1.18"/>
<circle cx="223.2" cy="320.6" r="1.18"/>
<circle cx="223.2" cy="326.1" r="1.18"/>
<circle cx="228.7" cy="320.6" r="1.18"/>
<circle cx="228.7" cy="326.1" r="1.18"/>
<circle cx="234.2" cy="320.6" r="1.18"/>
<circle cx="234.2" cy="326.1" r="1.18"/>
<circle cx="239.7" cy="320.6" r="1.18"/>
<circle cx="239.7" cy="326.1" r="1.18"/>
<circle cx="336.8" cy="455.9" r="1.57"/>
</g>
<g fill="none" stroke="#000" stroke-width=".51">
<path d="M155.7 58.4h7.9M155.7 45.8h7.9M163.6 42.6h23.6v47.4h-23.6zM187.2 58.4h8M187.2 45.8h8M155.7 71h7.9M187.2 71h8M61.9 116.8v3.1l3.3 3.4-3.3 3.3 3.3 3.4-3.3 3.3 3.3 3.4-3.3 3.3 3.3 3.3-3.3 3.4v3.2M100.4 119.4h4v.4h-4zM100.4 119.6h4M102.4 119.8v2.4M131.1 116.8h7.7v3.8h-7.7z"/>
<path d="M133.1 118.5h3.8v.4h-3.8zM44.4 130l6.7 6.7M51.1 130l-6.7 6.7M96.9 122.9h11.1M96.9 122.6h11.1M96.9 122.2h11.1v1h-11.1zM96.9 139.3h11.1v1h-11.1zM96.9 139.7h11.1M96.9 140h11.1M102.4 123.2v17.1M128.8 139.7h10.6v.3h-10.6zM129.7 122.4h10.5v.4h-10.5z"/>
<path d="M134.6 121.2v18.8M214.7 317h31.6v12.6h-31.6M204.9 332.8v31.6h12.6v-31.6"/>
<circle cx="61.9" cy="116.8" r="1.19"/>
<circle cx="47.8" cy="133.3" r="4.7"/>
<circle cx="61.9" cy="149.9" r="1.18"/>
<circle cx="223.2" cy="320.6" r="1.18"/>
<circle cx="228.7" cy="320.6" r="1.18"/>
</g>
<path d="M286.5 296.7h7.8M329 451.1h7.8" fill="none" stroke="#000" stroke-width=".72"/>
<g fill="#000">
<circle cx="61.8" cy="117.9" r=".17"/>
<circle cx="129.3" cy="140.9" r=".17"/>
</g>
<text font-size="25" x="210" y="439.8" transform="rotate(90 210 439.8)">UE</text>
<g font-size="12.7">
<text x="317.6" y="60.9" transform="rotate(90 317.6 60.9)">N</text>
<text x="331.5" y="61.6" transform="rotate(90 331.5 61.6)">F</text>
<text x="344.4" y="60.4" transform="rotate(90 344.4 60.4)">T</text>
</g>
<text font-size="11.7" x="367.7" y="39.2">R01</text>
<text font-size="10.2" x="383" y="175.5" transform="rotate(90 383 175.5)">MÁQ. CAFÉ MARINA CV DI NV</text>
<g font-size="10.1">
<text x="172" y="93.4" transform="rotate(90 172 93.4)">Contactor</text>
<text x="119.7" y="399.5" transform="rotate(90 119.7 399.5)">-</text>
<text x="141" y="398.8" transform="rotate(90 141 398.8)">+</text>
</g>
<g font-size="9.2">
<text x="117.1" y="434.3">VOLUMETRIC</text>
<text x="117.1" y="443.9">DOSER</text>
</g>
<text font-size="8.4" x="350.9" y="199.3" transform="rotate(90 350.9 199.3)">ESQUEMA ELECTRICO</text>
<g font-size="7.6">
<text x="166.1" y="44.5" transform="rotate(90 166.1 44.5)">b</text>
<text x="180.5" y="44.4" transform="rotate(90 180.5 44.4)">a</text>
<text x="165.7" y="56" transform="rotate(90 165.7 56)">14</text>
<text x="180.6" y="55.7" transform="rotate(90 180.6 55.7)">13</text>
<text x="166.2" y="68.1" transform="rotate(90 166.2 68.1)">24</text>
<text x="179.7" y="68.8" transform="rotate(90 179.7 68.8)">23</text>
<text x="218.4" y="89.5">Heating</text>
<text x="354.8" y="91.3">Main Cable</text>
<text x="218.1" y="96.8">Element</text>
<text x="350" y="99">H07 RN-F 3G1,5</text>
<text x="98.3" y="106.5">Safety</text>
<text x="219.8" y="104.1">Switch</text>
<text x="266.4" y="112.6">Main Switch</text>
<text x="92.8" y="114">Thermostat</text>
<text x="36.7" y="121.5" transform="rotate(90 36.7 121.5)">Orange Led</text>
<text x="66.4" y="132.1">Heating</text>
<text x="66.4" y="139.9">Element</text>
<text x="122.3" y="156.6">Pressostat</text>
<text x="230.6" y="165" transform="rotate(90 230.6 165)">Green Led</text>
<text x="221.7" y="266">Tank</text>
<text x="220.7" y="273.3">Probe</text>
<text x="268.9" y="282.4">Boiler</text>
<text x="269.1" y="289.8">Probe</text>
<text x="340.7" y="404">EV</text>
<text x="129.8" y="410.1" transform="rotate(90 129.8 410.1)">OUT</text>
<text x="330.2" y="411.6">Water Inlet</text>
<text x="311.9" y="432.4">Motor/</text>
<text x="311.9" y="439.7">Pump</text>
<text x="315" y="459.9">EV</text>
<text x="309.3" y="467.5">1 Group</text>
</g>
<text font-size="7.2" x="342.9" y="199.3" transform="rotate(90 342.9 199.3)">Electric Scheme</text>
<g font-size="6.3">
<text x="241.8" y="318.9" transform="rotate(90 241.8 318.9)">CN 2</text>
<text x="251.2" y="327.8" transform="rotate(90 251.2 327.8)">CN1</text>
<text x="221.1" y="334.8" transform="rotate(90 221.1 334.8)">1</text>
<text x="227.5" y="334.8" transform="rotate(90 227.5 334.8)">A</text>
<text x="234" y="334.8" transform="rotate(90 234 334.8)">F</text>
<text x="221.5" y="346.2" transform="rotate(90 221.5 346.2)">2</text>
<text x="228" y="346.2" transform="rotate(90 228 346.2)">A</text>
<text x="234.4" y="346.2" transform="rotate(90 234.4 346.2)">F</text>
<text x="225.4" y="357.3" transform="rotate(90 225.4 357.3)">3</text>
<text x="231.8" y="357.3" transform="rotate(90 231.8 357.3)">A</text>
<text x="238.3" y="357.3" transform="rotate(90 238.3 357.3)">F</text>
<text x="251.3" y="359.7" transform="rotate(90 251.3 359.7)">CN4</text>
<text x="249.9" y="428.7" transform="rotate(90 249.9 428.7)">CN5</text>
</g>
<text font-size="5.4" x="374.2" y="175.5" transform="rotate(90 374.2 175.5)">COFFEE MACHINE MARINA CV DI NV</text>
<text font-size="4.9" x="20.6" y="561.6" transform="rotate(-90 20.6 561.6)">20190109</text>
<g font-size="4.8" fill="#008080">
<text x="273.5" y="567.2">DE_MARINA CV DI NV_R01A_201908</text>
<text x="329.8" y="567.2">2019/08/01</text>
<text x="352.7" y="567.2">Pag. 9/9</text>
</g>
<g font-size="4.2">
<text x="272.1" y="552.6">Os elementos deste desenho podem ser alterados sem aviso prévio.</text>
<text x="272.1" y="557.3">This drawing may be altered without previous notice.</text>
</g>
</svg>
